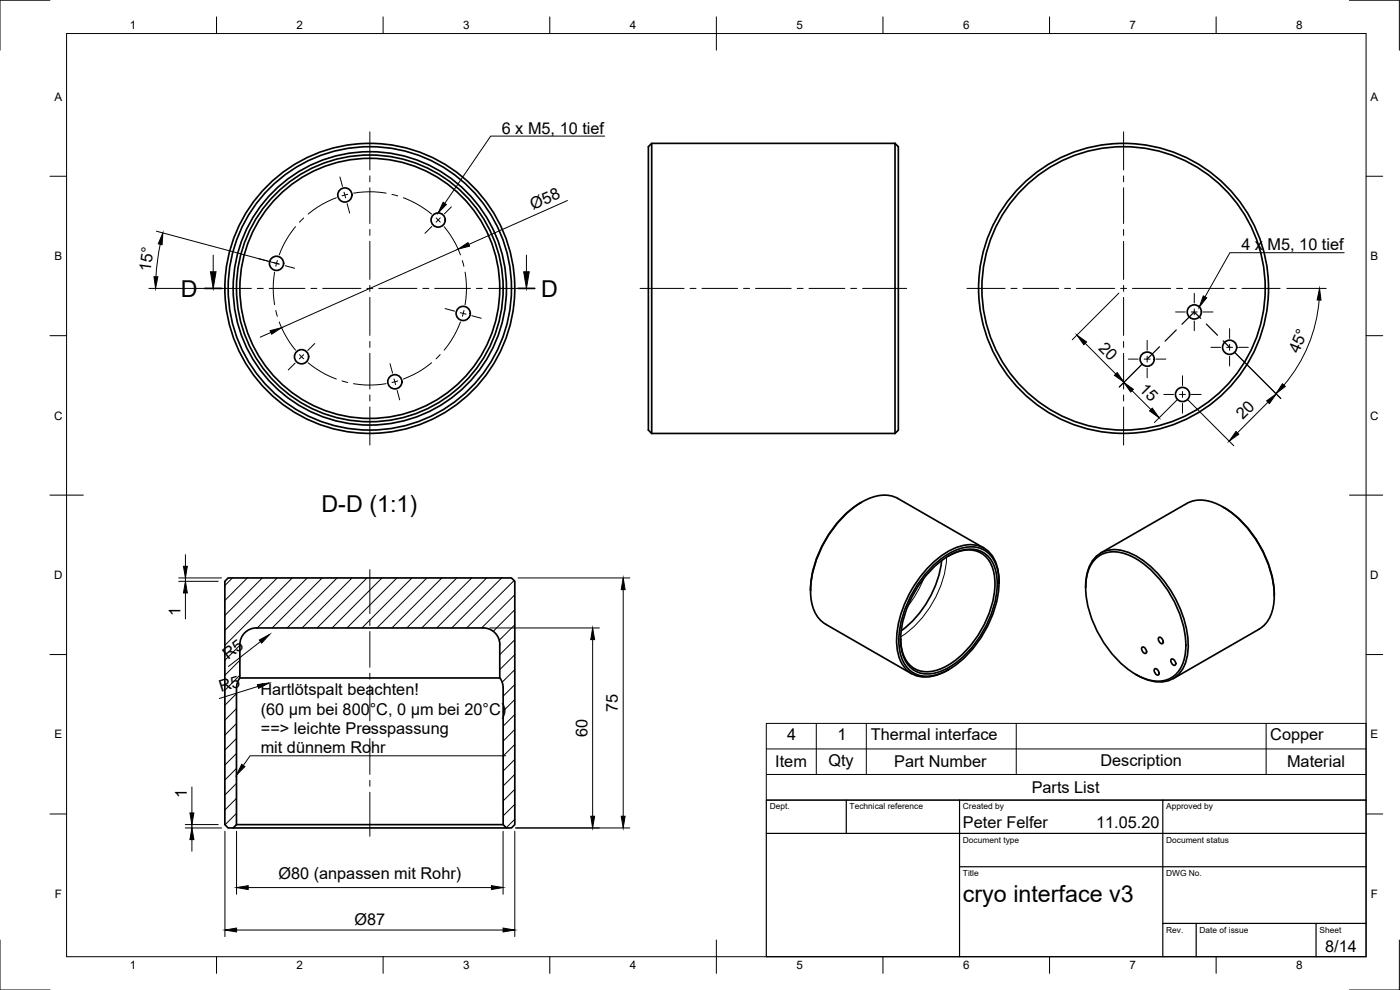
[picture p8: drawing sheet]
<svg xmlns="http://www.w3.org/2000/svg" width="420mm" height="297mm" viewBox="0 0 420 297" stroke-linecap="round" stroke-linejoin="round" font-family="sans-serif">
<!-- layer: Visible -->
<g fill="none" stroke="#000" stroke-width=".51">
<path d="M195.6 43v87.1M268.6 43l1 1v85.1l-1 1M268.6 43v87.1M268.6 43h-73l-1 1v85.1l1 1M195.6 130.1h73M258.6 150.7a33 33 0 0 0-15.4 26.6M367.1 152.2l.3 .2M367.5 152.3a33.1 33.1 0 0 1 14.9 26.5M279.5 171a18.8 18.8 0 0 1 10.9-6.2 7.8 7.8 0 0 1 8.6 7.1 28.7 28.7 0 0 1-6.5 21.4 21.1 21.1 0 0 1-13.4 8.9 7.8 7.8 0 0 1-8.5-7.2 28.7 28.7 0 0 1 6.5-21.3zM279.5 170.2a19.3 19.3 0 0 1 11.1-6.1 8.1 8.1 0 0 1 8.9 7.4 29.4 29.4 0 0 1-6 21.2 24.3 24.3 0 0 1-13.2 10 8.1 8.1 0 0 1-10.2-7.2 29.4 29.4 0 0 1 6-21.2zM282.6 168.2a31.3 31.3 0 0 1-12.1 21.1M284.6 166.8a9.5 9.5 0 0 1 10.8-.2 11.6 11.6 0 0 1 3.1 10.2 31.6 31.6 0 0 1-14 22.8 9.6 9.6 0 0 1-10.9 .4 10.3 10.3 0 0 1-3.3-8.4"/>
<path d="M295.3 164.4l-25.8-14.8a10.5 10.5 0 0 0-10.2 .7 33.6 33.6 0 0 0-16 27.8 10.5 10.5 0 0 0 4.5 9.2l25.8 14.8M299.8 174.8a11 11 0 0 0-4.8-10.5 12 12 0 0 0-11.8 2 34.3 34.3 0 0 0-14.1 25.8 10.6 10.6 0 0 0 5.2 10.4 11.4 11.4 0 0 0 10.2-1.5M325.8 176.3a11.1 11.1 0 0 1 4.9-10.5 12 12 0 0 1 11.8 2 34.3 34.3 0 0 1 14.1 25.8 10.6 10.6 0 0 1-5.2 10.4 11.6 11.6 0 0 1-10.6-1.7M328.4 168.1a8.3 8.3 0 0 1 9.4-1.9 29.3 29.3 0 0 1 15.3 15.8 24.4 24.4 0 0 1 2.1 16.4 8.1 8.1 0 0 1-11.3 5.3 29.3 29.3 0 0 1-15.3-15.8 24.4 24.4 0 0 1-2.1-16.4l.5-1.3zM330.3 165.9l25.9-14.8a10.5 10.5 0 0 1 10.2 .7 33.5 33.5 0 0 1 16 27.8 10.5 10.5 0 0 1-4.5 9.1l-25.8 14.9M145 188.4h-68a5 5 0 0 0-5 5v10h78M145 188.4a5 5 0 0 1 5 5v10M342.8 194.2a1.25 1.25 0 0 1 1.1 1.8 1.25 1.25 0 0 1-1.1-1.8zM347.8 191.2a1.25 1.25 0 0 1 1.1 1.9 1.25 1.25 0 0 1-1.1-1.9zM351.6 197.7a1.25 1.25 0 0 1 1.1 1.9 1.25 1.25 0 0 1-1.1-1.9zM72 203.4l-.8 1.4-.2 1.6v41l-1 1h-1.5l-1-1v-73l1-1h85l1 1v73l-1 1h-1.5l-1-1v-41l-.3-1.6-.7-1.4M284.8 200.8l-.3 .2"/>
<path d="M346.6 200.7a1.25 1.25 0 0 1 1.1 1.8 1.25 1.25 0 0 1-1.1-1.8zM70 248.4h82M71 247.4h80"/>
<circle cx="103.5" cy="58.5" r="2.13"/>
<circle cx="83" cy="79" r="2.13"/>
<circle cx="131.5" cy="66" r="2.13"/>
<circle cx="111" cy="86.5" r="39"/>
<circle cx="111" cy="86.5" r="42.5"/>
<circle cx="111" cy="86.5" r="40"/>
<circle cx="111" cy="86.5" r="41"/>
<circle cx="111" cy="86.5" r="43.5"/>
<circle cx="139" cy="94" r="2.13"/>
<circle cx="337.2" cy="86.5" r="42.5"/>
<circle cx="337.2" cy="86.5" r="43.5"/>
<circle cx="358.4" cy="93.6" r="2.13"/>
<circle cx="90.5" cy="107" r="2.13"/>
<circle cx="118.5" cy="114.6" r="2.13"/>
<circle cx="344.3" cy="107.8" r="2.13"/>
<circle cx="354.9" cy="118.4" r="2.13"/>
<circle cx="369" cy="104.2" r="2.13"/>
</g>
<!-- layer: Visible Narrow -->
<path d="M277.2 173.6l-2.1 4.3-2.7 4M284.1 167.2a31.4 31.4 0 0 1-13.8 23.9" fill="none" stroke="#000" stroke-width=".3"/>
<!-- layer: TitleBlock -->
<path d="M230 240.1h180v46.9h-180zM230 250h180M254 240.1v9.9M288 240.1v46.9M349 240.1v46.9M288 260.1h122M349 277.1h61M359 277.1v9.9M395 277.1v9.9" fill="none" stroke="#000" stroke-width=".36"/>
<!-- layer: Border -->
<g fill="none" stroke="#000" stroke-width=".3">
<path d="M15 .1h-15v15M20 10.1h390v276.9h-390zM65 5.1v5M115 5.1v5M165 5.1v5M215 5.1v10M265 5.1v5M315 5.1v5M365 5.1v5M405 .1h15v15M15 52.9h5M410 52.9h5"/>
<path d="M15 100.7h5M410 100.7h5M15 148.6h10M405 148.6h10M15 196.4h5M410 196.4h5M15 244.2h5M410 244.2h5M0 282.1v14.9h15M65 287v5M115 287v5M165 287v5"/>
<path d="M215 282.1v9.9M265 287v5M315 287v5M365 287v5M420 282.1v14.9h-15"/>
</g>
<!-- layer: Smart Centers -->
<g fill="none" stroke="#000" stroke-width=".3">
<path d="M111 39.5v11.5M337.2 39.5v11.5M100.9 59.3l-4.2 2-4.2 2.9M102 53.1l.8 2.8M103.3 57.7l.4 1.7M104.4 58.3l-1.8 .4M106.1 58l4.7-.5 5.1 .5M111 52.8v1.8M111 56.3v10.8M117.6 58.3l1.8 .5M121.1 59.3l4.6 2.2 3.8 2.7M337.2 52.8v1.8"/>
<path d="M337.2 56.3v10.8M77.6 77.6l2.8 .7M82.1 78.8l1.7 .5M83.2 78.2l-.4 1.7M85.6 79.7l2.8 .8M88.7 68l-2.9 4.2-2 4.3M91.1 65.4l-1.2 1.3M104.2 61.1l.7 2.9M111 68.8v1.8M111 72.4v11.4M129.6 67.9l-2.1 2.1M130.9 65.4l1.2 1.3"/>
<path d="M132.1 65.4l-1.2 1.3M133.3 68l2.7 3.8 2.2 4.7M135.5 62.1l-2.1 2M138.7 78.2l.5 1.7M337.2 68.8v1.8M337.2 72.4v11.4M64 86.5h11.4M77.2 86.5h1.8M80.8 86.5h10.7M82.4 81.6l-.4 4.7 .4 5.1M82.8 93.2l.4 1.7M83.8 96.6l2.2 4.6 2.7 3.9"/>
<path d="M93.3 86.5h1.8M96.9 86.5h11.4M110.1 86.5h1.8M111 85.6v1.8M111 89.2v11.5M113.7 86.5h11.4M126.9 86.5h1.8M130.5 86.5h10.7M133.6 92.6l2.8 .8M138.1 93.8l1.8 .5M138.2 96.6l-2 4.2-2.9 4.3M139.2 93.2l-.4 1.7"/>
<path d="M139.6 81.6l.4 5.1-.4 4.7M141.6 94.7l2.8 .8M143 86.5h1.8M146.5 86.5h11.5M192.1 86.5h13.2M207.1 86.5h1.8M210.7 86.5h10.7M223.2 86.5h1.8M226.7 86.5h10.7M239.2 86.5h1.8M242.8 86.5h10.7M255.3 86.5h1.8"/>
<path d="M258.9 86.5h13.2M290.2 86.5h11.4M303.4 86.5h1.8M307 86.5h10.7M319.5 86.5h1.8M323.1 86.5h11.4M336.3 86.5h1.8M337.2 85.6v1.8M337.2 89.2v11.5M339.9 86.5h11.4M352.8 93.6h2.9M353.1 86.5h1.8"/>
<path d="M356.7 86.5h10.7M357.5 93.6h1.8M358.4 88v2.9M358.4 92.7v1.8M358.4 96.3v2.9M361.1 93.6h2.9M369 98.6v2.9M369.2 86.5h1.8M372.7 86.5h11.5M88.6 108.9l-2.1 2.1M89.9 106.4l1.2 1.3M91.1 106.4l-1.2 1.3"/>
<path d="M92.5 108.8l3.8 2.7 4.6 2.2M94.5 103.1l-2.1 2M102.6 114.3l1.8 .5M106.1 115.1l5.1 .4 4.7-.4M111 102.5v1.7M111 106v10.7M111 118.5v1.8M117.1 109.1l.7 2.9M118.3 113.7l.4 1.7M119.2 117.1l.8 2.9M119.4 114.3l-1.7 .5M129.5 108.8l-4.2 3-4.2 1.9"/>
<path d="M132.1 106.4l-1.2 1.3M337.2 102.5v1.7M337.2 106v10.7M337.2 118.5v1.8M338.6 107.7h3M343.4 107.7h1.8M344.3 102.1v3M344.3 106.9v1.7M344.3 110.4v3M346.9 107.7h3M349.3 118.3h2.9M354 118.3h1.8"/>
<path d="M354.9 112.7v3M354.9 117.5v1.7M357.5 118.3h3M363.4 104.2h2.9M368.1 104.2h1.8M369 103.3v1.8M369 106.9v2.9M371.7 104.2h2.9M111 122.1v11.4M337.2 122.1v11.4M354.9 121v3M111 170.9v13.2"/>
<path d="M111 185.9v1.8M111 189.5v10.7M111 202v1.8M111 205.6v10.7M111 218.1v1.7M111 221.6v10.8M111 234.1v1.8M111 237.7v13.2"/>
</g>
<!-- layer: Hatching -->
<g fill="none" stroke="#000" stroke-width=".3">
<path d="M69.7 173.4l-2.2 2.3M74.2 173.4l-6.7 6.8M78.7 173.4l-11.2 11.2M83.2 173.4l-15.7 15.7M87.7 173.4l-20.2 20.2M92.2 173.4l-15 15M96.7 173.4l-15 15M101.2 173.4l-15 15M105.7 173.4l-15 15M110.2 173.4l-15 15M114.6 173.4l-14.9 15M119.1 173.4l-15 15"/>
<path d="M123.6 173.4l-15 15M128.1 173.4l-15 15M132.6 173.4l-15 15M137.1 173.4l-15 15M141.6 173.4l-15 15M146.1 173.4l-15 15M150.6 173.4l-15 15M154.3 174.2l-14.2 14.2M154.5 178.5l-10 9.9M72 193.6l-4.5 4.5M72 198.1l-4.5 4.5M154.5 183l-6.5 6.4"/>
<path d="M154.5 187.5l-4.7 4.6M154.5 191.9l-4.5 4.5M154.5 196.4l-4.5 4.5M71 208.1l-3.5 3.5M71 212.6l-3.5 3.5M71 217.1l-3.5 3.5M72 202.6l-4.5 4.5M154.5 200.9l-3.8 3.8M154.5 205.4l-3.5 3.5M154.5 209.9l-3.5 3.5M154.5 214.4l-3.5 3.5M154.5 218.9l-3.5 3.5"/>
<path d="M71 221.6l-3.5 3.5M71 226l-3.5 3.5M71 230.5l-3.5 3.5M71 235l-3.5 3.5M71 239.5l-3.5 3.5M154.5 223.4l-3.5 3.5M154.5 227.9l-3.5 3.5M154.5 232.4l-3.5 3.4M154.5 236.8l-3.5 3.5M71 244l-3.5 3.5M154.5 241.3l-3.5 3.5M154.5 245.8l-2.6 2.6"/>
</g>
<!-- layer: Section Lines -->
<path d="M61.5 86.5h5M155.5 86.5h5" fill="none" stroke="#000" stroke-width=".51"/>
<path d="M64 76.5v5M158 76.5v5" fill="none" stroke="#000" stroke-width=".3"/>
<path d="M63.2 81.5h1.6l-.8 5zM157.2 81.5h1.6l-.8 5z" fill="#000" stroke="#000" stroke-width=".3"/>
<!-- layer: FD_Dimensions -->
<g fill="none" stroke="#000" stroke-width=".3">
<path d="M46.9 69.4l36.7 9.8M48.1 73.3l-.8 4.8-.5 4.9M137.5 74.7l-53 23.6M170.3 60.2l-29.6 13.1M44.7 86.5h17.3M81.3 99.7l-3.2 1.5M335.8 88l-14 13.9M386.2 86.5h11.8M395.9 90a44.7 44.7 0 0 1-10.6 25.5M325.7 103l9.2 9.2M339.7 117.2l5.7 5.7M342.9 109.2l-7 7"/>
<path d="M353.5 119.8l-7 7M356.3 119.8l14 14M370.4 105.6l14 14M380.5 120.7l-9.2 9.2M53.6 173.4h12.9M53.6 174.4h11.9M55.6 166.4v3.5M55.6 173.4v1M55.6 177.9v7.8M155.5 173.4h33.5M187 176.9v68M78.2 192.5l-9.6 7.5"/>
<path d="M147 188.4h32.9M177.9 191.9v53M77.4 206l-11.6 3.6M57.6 236.1v7.8M55.6 248.4h10.9M55.6 247.4h9.9M57.6 247.4v1M57.6 251.9v3.5M67.5 249.4v31.6M71 249.4v18.9M151 249.4v18.9M154.5 249.4v31.6"/>
<path d="M154.7 248.4h34.3M71 279h80M74.5 266.3h73"/>
</g>
<g fill="#000" stroke="#000" stroke-width=".3">
<path d="M48.9 69.9l-.3 3.5-1.1-.2zM137.5 74.7l2.9-1.9 .5 1.1zM46.2 83h1.2l-.7 3.5zM81.1 99.2l3.4-.9-3 2zM396 86.5l.5 3.6-1.2-.1zM323.2 100.5l2.9 2.1-.8 .8zM334.5 112.6l.8-.8 2 2.9zM337.3 114.8l2.8 2-.8 .8zM384.9 115.2l.8 .7-2.8 2.2zM345 123.3l.8-.8 2.1 2.9zM370.9 129.5l.9 .8-2.9 2.1zM380.1 120.3l2.9-2.1-2 2.9z"/>
<path d="M55.1 169.9h1.1l-.6 3.5zM55.6 174.4l.6 3.5h-1.1zM187 173.4l.6 3.5h-1.2zM77.8 192l3.1-1.7-2.4 2.7zM177.9 188.4l.6 3.5h-1.2zM77.3 205.4l3.5-.5-3.2 1.6zM57.6 248.4l.6 3.5h-1.2zM57 243.9h1.2l-.6 3.5zM177.3 244.9h1.2l-.6 3.5zM186.4 244.9h1.2l-.6 3.5zM67.5 279l3.5-.5v1.1zM71 266.3l3.5-.6v1.2z"/>
<path d="M147.5 265.7l3.5 .6-3.5 .6zM151 278.5l3.5 .5-3.5 .6z"/>
</g>
<!-- layer: Leaders -->
<path d="M133 60.7l1 .6-2.5 2.6zM361.1 88.8l1 .6-2.2 2.7zM72.5 229.3l1 .7-2.5 2.5z" fill="#000" stroke="#000" stroke-width=".3"/>
<path d="M181.5 40.8h-34.2l-13.8 20.2M403.4 75.8h-34.3l-7.5 13.3M151.8 226.8h-76.7l-2.1 2.9" fill="none" stroke="#000" stroke-width=".3"/>
<!-- layer: Parts Lists -->
<path d="M230 217.1h180v23h-180zM245 217.1v15.3M260 217.1v15.3M305 217.1v15.3M380 217.1v15.3M230 232.4h180M230 224.7h180" fill="none" stroke="#000" stroke-width=".3"/>
<!-- layer: Sketch2 -->
<path d="M353 99l-3.3 3.4M360.3 95.5l-1.9-1.9-3.7 3.7M362 97.2l3.4 3.4M348 104l-3.7 3.7M367.1 102.3l1.9 1.9" fill="none" stroke="#000" stroke-width=".36"/>
<g font-size="7">
<text x="54.3" y="89">D</text>
<text x="162.5" y="89">D</text>
<text x="96.5" y="153.7">D-D (1:1)</text>
<text x="289" y="270.6">cryo interface v3</text>
</g>
<g font-size="4.9">
<text x="150.6" y="40.1">6 x M5, 10 tief</text>
<text x="160" y="62.9" transform="rotate(-24 160 62.9)">Ø58</text>
<text x="372.6" y="75.1">4 x M5, 10 tief</text>
<text x="45.2" y="81.7" transform="rotate(-83 45.2 81.7)">15°</text>
<text x="329.5" y="104.6" transform="rotate(45 329.5 104.6)">20</text>
<text x="389.8" y="106.3" transform="rotate(-67 389.8 106.3)">45°</text>
<text x="341.6" y="116.9" transform="rotate(45 341.6 116.9)">15</text>
<text x="373" y="126.1" transform="rotate(-45 373 126.1)">20</text>
<text x="54.1" y="184.7" transform="rotate(-90 54.1 184.7)">1</text>
<text x="68.5" y="198" transform="rotate(-38 68.5 198)">R5</text>
<text x="66.4" y="207.8" transform="rotate(-17 66.4 207.8)">R5</text>
<text x="78.2" y="208.5">Hartlötspalt beachten!</text>
<text x="78.3" y="214.4">(60 µm bei 800°C, 0 µm bei 20°C)</text>
<text x="185.5" y="213.6" transform="rotate(-90 185.5 213.6)">75</text>
<text x="78.3" y="220.2">==&gt; leichte Presspassung</text>
<text x="176.3" y="221.1" transform="rotate(-90 176.3 221.1)">60</text>
<text x="78.3" y="226.1">mit dünnem Rohr</text>
<text x="236.2" y="222">4</text>
<text x="251.3" y="222.1">1</text>
<text x="261.4" y="222.1">Thermal interface</text>
<text x="381.2" y="222.1">Copper</text>
<text x="232.7" y="230.3">Item</text>
<text x="248.6" y="229.8">Qty</text>
<text x="268.4" y="230.3">Part Number</text>
<text x="330.2" y="229.8">Description</text>
<text x="386.3" y="230.3">Material</text>
<text x="56.1" y="239.4" transform="rotate(-90 56.1 239.4)">1</text>
<text x="309.6" y="237.9">Parts List</text>
<text x="289" y="248.5">Peter Felfer</text>
<text x="329" y="248.5">11.05.20</text>
<text x="83.5" y="263.8">Ø80 (anpassen mit Rohr)</text>
<text x="106.4" y="277.4">Ø87</text>
<text x="397.7" y="285.7">8/14</text>
</g>
<g font-size="3.5">
<text x="39" y="8.8">1</text>
<text x="89" y="8.8">2</text>
<text x="139" y="8.8">3</text>
<text x="189" y="8.8">4</text>
<text x="239" y="8.8">5</text>
<text x="289" y="8.8">6</text>
<text x="339" y="8.8">7</text>
<text x="389" y="8.8">8</text>
<text x="16.3" y="30.2">A</text>
<text x="411.3" y="30.2">A</text>
<text x="16.3" y="78">B</text>
<text x="411.3" y="78">B</text>
<text x="16.2" y="125.9">C</text>
<text x="411.2" y="125.9">C</text>
<text x="16.2" y="173.7">D</text>
<text x="411.2" y="173.7">D</text>
<text x="16.3" y="221.6">E</text>
<text x="411.3" y="221.6">E</text>
<text x="16.4" y="269.4">F</text>
<text x="411.4" y="269.4">F</text>
<text x="39" y="290.8">1</text>
<text x="89" y="290.8">2</text>
<text x="139" y="290.8">3</text>
<text x="189" y="290.8">4</text>
<text x="239" y="290.8">5</text>
<text x="289" y="290.8">6</text>
<text x="339" y="290.8">7</text>
<text x="389" y="290.8">8</text>
</g>
<g font-size="2.5">
<text x="231" y="242.9">Dept.</text>
<text x="255" y="242.9">Technical reference</text>
<text x="289" y="242.9">Created by</text>
<text x="350" y="242.9">Approved by</text>
<text x="289" y="252.8">Document type</text>
<text x="350" y="252.8">Document status</text>
<text x="289" y="262.9">Title</text>
<text x="350" y="262.9">DWG No.</text>
<text x="350" y="279.9">Rev.</text>
<text x="360" y="279.9">Date of issue</text>
<text x="396" y="279.9">Sheet</text>
</g>
</svg>
